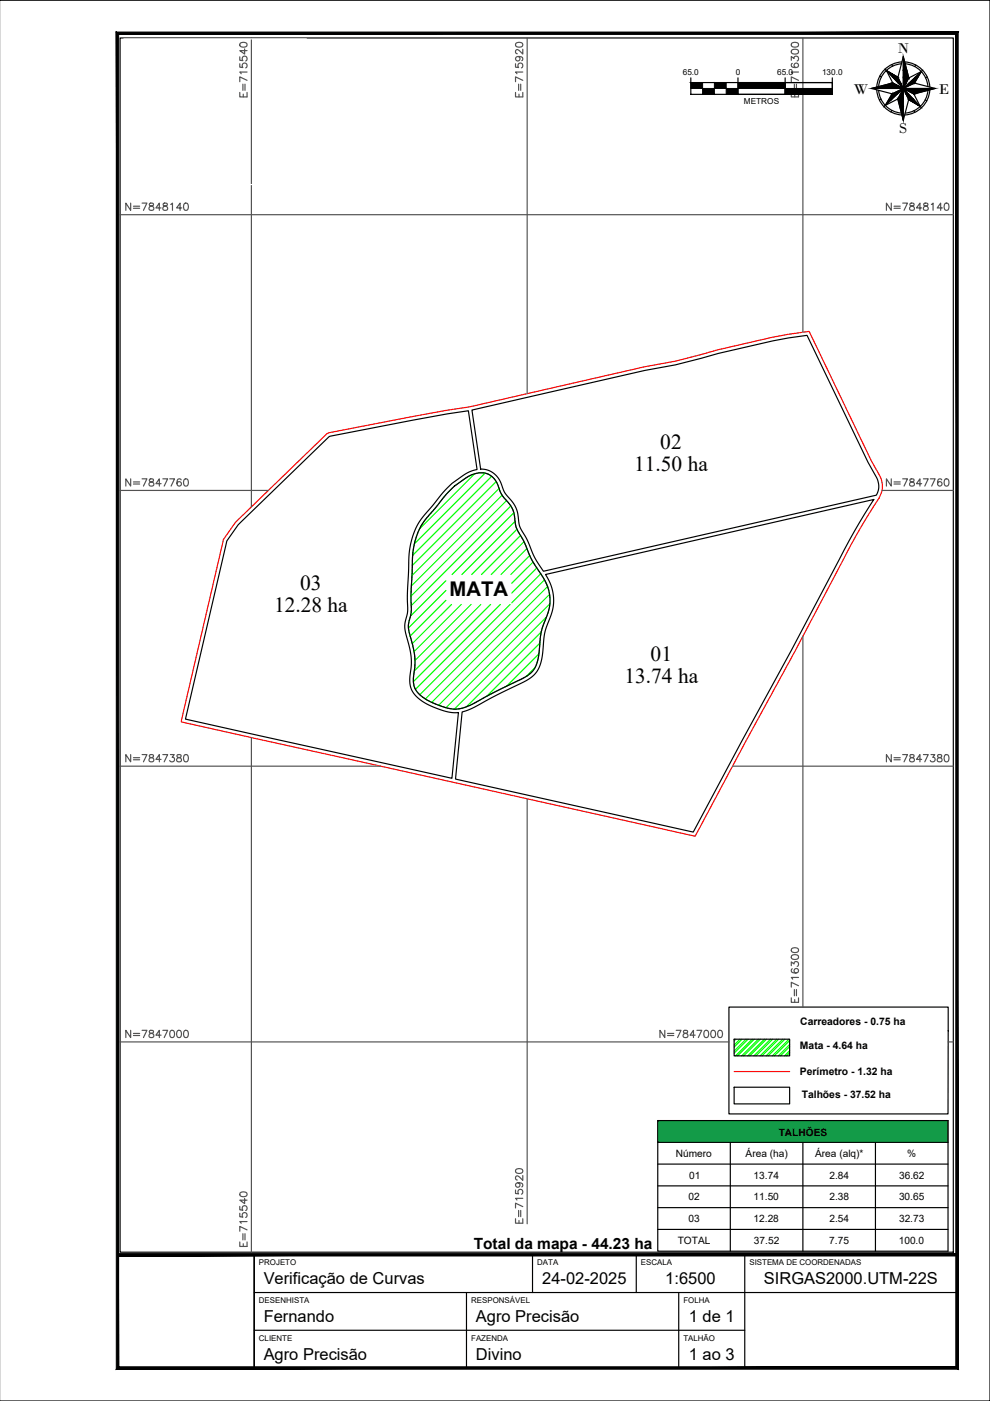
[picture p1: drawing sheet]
<svg xmlns="http://www.w3.org/2000/svg" width="210mm" height="297mm" viewBox="0 0 210 297" stroke-linecap="round" stroke-linejoin="round" font-family="sans-serif">
<!-- layer: App -->
<g fill="none" stroke="#0f0" stroke-width=".25">
<path d="M95.3 104.1l1-1 2.3-1.7 2.1-1 1.2-.2 .9 .1 .9 .3 1 .8 .7 1 1 2.5 1.7 2.1 .6 1 .3 1 .5 3 1.6 2.9 1.6 3.7 3.1 5 .6 1.9 .2 1.6-.2 2.3-1.7 4.7-.7 5.9-.4 1.3-.6 .9-.8 .8-1 .7-6.7 3.2-4.5 2.5-1.8 .7-1.5 .2-2.3-.3-3.2-1.2-1.9-1.2-1.2-1.4-.3-.7-.2-1.1 .4-3.5-.1-1.9-1.3-6.1 .6-3.4-.1-3.5 .4-8.7 .7-3.2 .7-1.9 .9-1.5zM100.6 100.5l-11.6 11.6M102.8 100.3l-14.9 15M104.2 101l-16.7 16.7M105.2 102.1l-17.8 17.8M105.8 103.6l-18.4 18.4M106.5 105l-19.3 19.2M107.4 106.1l-20.3 20.3M108.3 107.3l-21.1 21.1M108.9 108.7l-13 13.1M109.2 110.5l-11.3 11.3M109.6 112.2l-9.6 9.6"/>
<path d="M110.4 113.5l-8.3 8.3M111.1 114.8l-7 7M111.7 116.3l-5.5 5.5M112.3 117.8l-4 4M113 119.2l-4.5 4.5M94.5 123.1l-7.5 7.5M94.5 125.2l-7.9 7.9M94.5 127.3l-7.5 7.5M95.7 128.2l-8.3 8.3M97.8 128.2l-10 10M99.9 128.2l-11.9 11.8M102 128.2l-14.2 14.1"/>
<path d="M104 128.2l-16.4 16.3M106.1 128.2l-18 18M108.2 128.2l-19.2 19.1M113.8 120.4l-5.3 5.3M114.3 138.6l-6.9 6.9M114.5 136.4l-11.3 11.2M114.7 121.7l-6.2 6.1M114.8 134l-15.9 15.9M115.4 122.9l-25.2 25.3M115.9 130.8l-19.6 19.5M116.1 124.4l-24.6 24.5M116.5 126l-23.5 23.5"/>
<path d="M116.6 128l-22 22M113.5 141.5l-2 1.9"/>
</g>
<path d="M49.9 110.8l19.4-18.8 .4-.2a643.2 643.2 0 0 1 29.4-5.5l37.5-8.5a99.6 99.6 0 0 0 15.5-3.6 127.1 127.1 0 0 1 19.3-3.9h.2l13.1 27.3 2 3.6 .3 1.2 .1 1-.2 1.1-.6 1.2a132.7 132.7 0 0 0-7.7 13.2l-10.2 19.4-10.4 19.2-10.6 19.8-109-24.2 9-38.7z" fill="none" stroke="#f00" stroke-width=".25"/>
<path d="M100.1 86.9l36.6-8.4 6.5-1.1 9.1-2.5 11.6-2.6 7.2-1.2 12.9 26.9 1.9 3.4 .4 1.3v1.1l-.6 1.2-70.5 16.1-1.9-3-1.4-3.5-1.6-2.8-.6-3.2-.4-1.2-2.3-3-1.1-2.7-.7-.9-1.1-.8-1-.4-1.2-.1zM50.8 110.9l19.2-18.4 17.5-3.4 11.8-2 1.8 12.4-1.1 .4-1.2 .5-3.3 2.4-1.5 1.6-4 4.8-1.8 2.7-.9 2.6-.5 2.4-.4 8.7v3.9l-.6 3.1 .2 1.5 1.1 4.8 .1 2.2-.3 3.3 .2 1.4 .4 .9 1.5 1.6 2.3 1.4 3.5 1.2 2.4 .2-1.4 13.9-56.5-12.5 8.8-37.8zM95.3 104.1l1.1-1.1 2.2-1.6 2.1-1 1.2-.2 .9 .1 .9 .3 1 .8 .7 1 1 2.5 1.7 2.1 .6 1 .3 1 .5 3 1.6 2.9 1.6 3.7 3.1 5 .6 1.9 .2 1.6-.2 2.3-1.7 4.7-.7 5.9-.4 1.3-.6 .9-.8 .8-1 .7-6.7 3.2-4.5 2.5-1.8 .7-1.5 .2-2.3-.3-3.2-1.2-1.9-1.2-1.2-1.4-.3-.7-.2-1.1 .4-3.5-.1-1.9-1.3-6.1 .6-3.4-.1-3.5 .4-8.7 .7-3.2 .7-1.9 .9-1.5zM115.7 121.8l69.6-15.9-3.1 5-3.2 5.7a1484.8 1484.8 0 0 1-21.7 40.5l-10.3 19.3-50.4-11.2 1.4-14.3 2.2-.8 4.9-2.6 6.4-3.2 1.8-1.2 1-1.6 .7-2.3 .5-5.1 1.5-4.3 .4-1.9-.1-1.6-.3-1.6-.5-1.5z" fill="none" stroke="#000" stroke-width=".25"/>
<!-- layer: Legenda -->
<path d="M25.5 8.1h176.6v257.4h-176.6zM154.6 213.5h46.4v22.7h-46.4zM155.7 230.5h11.7v3.5h-11.7zM155.7 220.3h11.7v3.6h-11.7z" fill="none" stroke="#000" stroke-width=".25"/>
<path d="M139.5 237.6h61.5l-61.5 4.6zM139.5 242.2h61.5v-4.6z" fill="#139b48" stroke="#139b48" stroke-width=".21"/>
<path d="M139.5 237.6h61.5v27.7h-61.5zM139.5 242.2h61.5M139.5 246.8h61.5M139.5 251.4h61.5M139.5 256h61.5M154.8 242.2v23.1M170.2 242.2v23.1M185.6 242.2v23.1M139.5 260.7h61.5" fill="none" stroke="#000" stroke-width=".25"/>
<!-- layer: Legenda -->
<path d="M155.7 227.2h11.7" fill="none" stroke="#f00" stroke-width=".25"/>
<g fill="none" stroke="#0f0" stroke-width=".25">
<path d="M156.9 220.3l-1.2 1.3M157.3 220.3l-1.6 1.7M158.2 220.3l-2.5 2.6M158.6 220.3l-2.9 3M159.5 220.3l-3.6 3.6M159.9 220.3l-3.5 3.6M160.8 220.3l-3.6 3.6M161.2 220.3l-3.5 3.6M162.1 220.3l-3.6 3.6M162.5 220.3l-3.5 3.6M163.4 220.3l-3.6 3.6M163.8 220.3l-3.5 3.6"/>
<path d="M164.7 220.3l-3.6 3.6M165.1 220.3l-3.5 3.6M166 220.3l-3.6 3.6M166.4 220.3l-3.5 3.6M167.3 220.3l-3.6 3.6M167.4 221.5l-2.4 2.4M167.4 222.8l-1.1 1.1M167.4 220.6l-3.2 3.3M167.4 221.9l-1.9 2M167.4 223.2l-.6 .7"/>
</g>
<!-- layer: MALHA -->
<g fill="none" stroke="#505050" stroke-width=".25">
<path d="M53.3 8.1v99.4M109.3 19.6v.9h1.5v-.9M109.3 13.5v.7l.7 .1a.54 .54 0 0 1 0-.8 .54 .54 0 0 1 .8 .1 .54 .54 0 0 1-.2 .8M109.4 9.2l.6-.2a.66 .66 0 0 1 .8 .6 .89 .89 0 0 1-1.5 0zM109.8 12a.48 .48 0 0 1 .4 .6 .48 .48 0 0 1-.7 .2 .48 .48 0 0 1 0-.7l.3-.1a.72 .72 0 0 1 1 .6l-.2 .3M110 17.8v1.4M110 20v.5M110.4 17.8v1.4M110.8 17l-1.5-.7v1M110.8 15.3h-1.5l.3 .3M110.8 10.4v1.1l-.7-.8-.5-.2-.2 .2-.1 .4 .4 .3M111.8 8.1v75.4"/>
<path d="M170.2 8.1v62.3M25.5 45.5h176.6M25.5 104h31.4M27.7 101.5v1.6l-1-1.6v1.6M28.3 102.2h1.3M28.3 102.6h1.3M30.1 101.5h1.1l-.8 1.6M31.7 101.6v.4l.5 .2a.44 .44 0 0 1 .4 .4 .44 .44 0 0 1-.4 .5l-.5-.1-.1-.2a.76 .76 0 0 1 .9-.8v-.3a.58 .58 0 0 0-.8-.1zM34.2 102.5h-1.1l.7-1v1.6M34.5 101.5h1l-.7 1.6M36 101.5h1l-.7 1.6M38.4 101.7l-.1-.1a.5 .5 0 0 0-.7 .2 .9 .9 0 0 0 .4 1.3 .48 .48 0 0 0 .5-.5 .48 .48 0 0 0-.5-.5 .48 .48 0 0 0-.5 .4"/>
<path d="M39.1 101.6a.5 .5 0 0 1 .8 .2v.4a.66 .66 0 0 1-.5 .9 .98 .98 0 0 1-.3-1.5zM187 104h15.1M189 101.5v1.6l-1.1-1.6v1.6M189.6 102.2h1.3M189.6 102.6h1.3M191.4 101.5h1l-.7 1.6M193 101.6v.4l.4 .2a.44 .44 0 0 1 .5 .4 .44 .44 0 0 1-.4 .5l-.5-.1-.2-.2a.77 .77 0 0 1 .9-.8l.1-.3a.57 .57 0 0 0-.8-.1zM195.4 102.5h-1.1l.7-1v1.6M195.8 101.5h1l-.7 1.6M197.2 101.5h1.1l-.8 1.6M199.7 101.7l-.1-.1a.5 .5 0 0 0-.7 .2 .9 .9 0 0 0 .3 1.3 .48 .48 0 0 0 .5-.5 .48 .48 0 0 0-.4-.5 .48 .48 0 0 0-.5 .4M200.4 101.6a.5 .5 0 0 1 .7 .2l.1 .4a.66 .66 0 0 1-.6 .9 .99 .99 0 0 1-.2-1.5z"/>
<path d="M170.2 134.9v78.6M53.3 156.4v109.1M25.5 162.4h55.2M111.8 169.4v90.1M155.3 162.4h46.8M25.5 220.9h129.1M201 220.9h1.1M109.3 258.4v.9h1.5v-.9M109.3 252.3v.7l.7 .1a.54 .54 0 0 1-.1-.8 .54 .54 0 0 1 .9 .1 .54 .54 0 0 1-.2 .8M109.4 248l.6-.2a.66 .66 0 0 1 .8 .6 .89 .89 0 0 1-1.5 0zM109.8 250.8a.48 .48 0 0 1 .4 .6 .48 .48 0 0 1-.7 .2 .48 .48 0 0 1 0-.8h.3a.72 .72 0 0 1 1 .6l-.2 .3M110 256.6v1.3"/>
<path d="M110 258.8v.5M110.4 256.6v1.3M110.8 255.8l-1.5-.7v1M110.8 254.1h-1.5l.3 .3M110.8 249.2v1.1l-.7-.8-.5-.2-.2 .2-.1 .4 .4 .3"/>
</g>
<!-- layer: FOLHAS ABNT -->
<path d="M26.3 8.3h38.7v30.8h-38.7zM171 270.7h21.3v21.3h-21.3z" fill="none" stroke="#fff" stroke-width=".25"/>
<g fill="#000" stroke="#000" stroke-width=".21">
<path d="M25.2 7.3h177.5l.5-.5zM24.7 6.8h178.5l-178 .5zM24.7 6.8l.5 283v-282.5zM24.7 6.8l.5 283-.5 .5zM25.2 289.8l-.5 .5 178-.5zM24.7 290.3l178-.5 .5 .5zM202.7 7.3v282.5l.5 .5zM202.7 7.3l.5-.5v283.5z"/>
<path d="M24.9 265.8v.5l178-.5zM24.9 266.3l178-.5v.5z"/>
</g>
<path d="M-.1 0h210v297h-210M53.9 274h149M98.9 274v16M112.9 266v8M134.9 266v8M143.9 274v16M157.9 266v24M53.9 290v-24v24M53.9 282h104" fill="none" stroke="#000" stroke-width=".25"/>
<!-- layer: VPORTS -->
<path d="M24.9 7h178v283h-178z" fill="none" stroke="#000" stroke-width=".21"/>
<g fill="#000" stroke="#000" stroke-width=".21">
<path d="M187.9 14.9l.4 .3zM189.2 17.6h.1zM190.5 17.6h.5l.5 1.2zM191.5 12l.8 2.9h-.8zM191.5 17.6h.6l-.6 1.2zM189.2 19.9l2.3-1.1-1.2 1.1zM191.5 18.8v1.1h-.6zM191.5 18.8l1.1 1.1h-.5zM191.5 18.8h6.8l-4.4 1.1zM194 16.4h.6l-.7 1.2zM194 16.4l1.3-1.2-.7 1.2zM188.4 21.1h.6l-1.3 1.2z"/>
<path d="M190.4 21h1.1v1.6zM192.7 21.1h1l1.2 1.2z"/>
<path d="M146.5 17.5l2.5 1.3v-1.3zM146.5 17.5l2.5 1.3h-2.5z"/>
<path d="M149 18.8l2.5 1.2v-1.2zM149 18.8l2.5 1.2h-2.5z"/>
<path d="M151.5 17.5l2.5 1.3v-1.3zM151.5 17.5l2.5 1.3h-2.5z"/>
<path d="M154 18.8l2.5 1.2v-1.2zM154 18.8l2.5 1.2h-2.5z"/>
<path d="M156.5 17.5l10 1.3v-1.3zM156.5 17.5l10 1.3h-10z"/>
<path d="M166.5 18.8l10 1.2v-1.2zM166.5 18.8l10 1.2h-10z"/>
<path d="M188.1 15.2l2.3 1.2zM188.1 15.2l2.3 1.2h-1.1z"/>
<path d="M189.2 17.6l2.3 1.2zM184.8 18.8l4.4-1.2 2.3 1.2z"/>
<path d="M189.2 19.9l-.2 1.2 1.3-1.2zM189.2 19.9l-.2 1.2h-.6z"/>
<path d="M189.3 16.4l1.7 1.2-.6-1.2zM189.3 16.4l1.7 1.2h-.5z"/>
<path d="M191.5 18.8l2.4 1.1zM193.7 19.9h.2z"/>
<path d="M190.9 19.9l.6 1.1v-1.1zM190.9 19.9l.6 1.1h-1.1z"/>
<path d="M191.5 14.9l1.2 1.6-.4-1.6zM191.5 14.9l1.2 1.6h-1.2z"/>
<path d="M192.1 19.9l1.6 1.2-1.1-1.2zM192.1 19.9l1.6 1.2h-1z"/>
<path d="M191.5 16.5l.6 1.1 .6-1.1zM191.5 16.5l.6 1.1h-.6z"/>
<path d="M192.7 17.6h1.2l.1-1.2zM191.5 18.8l1.2-1.2h1.2z"/>
<path d="M190.4 21l.4 1.6h.7zM190.8 22.6h.7v2.9z"/>
<path d="M192.7 21.1l2.2 1.2zM194.7 22.3l.4 .3z"/>
</g>
<g fill="none" stroke="#000" stroke-width=".25">
<path d="M146.5 17.5h30v2.5h-30zM146.5 16.5v1M156.5 17.5h10v2.5h-10zM156.5 16.5v1M166.5 17.5h10v2.5h-10zM176.5 16.5v1M184.8 18.8h13.5M185.9 19a5.6 5.6 0 0 0 5.3 5.4M186.3 19.1a5.2 5.2 0 0 0 4.8 4.9M186.5 16.1l.4 .2M187.7 14.7l3.8 4.1-4.1 3.8M189.1 13.7l.1 .3"/>
<path d="M189.2 19.9l-1.5 2.4 2.7-1.3M189.3 17.6l-4.5 1.2 4.4 1.1M190.4 16.4l1.1-4.4 1.2 4.5M190.4 16.4l-2.5-1.5 1.4 2.7M190.4 16.4l1.1 2.4-2.2-1.2M191.1 13.5a5.2 5.2 0 0 0-4.8 4.9M191.2 13.1a5.6 5.6 0 0 0-5.3 5.4M191.5 12v13.5M191.5 18.8l3.9 4.1M191.5 18.8l-2.3 1.1M191.5 18.8l-1.1 2.2M191.8 13.1a5.6 5.6 0 0 1 5.3 5.4"/>
<path d="M191.9 13.5a5.2 5.2 0 0 1 4.8 4.9M192.7 16.5l2.6-1.3-1.4 2.4M192.7 16.5l-1.2 2.3M193.8 19.9l1.3 2.7-2.4-1.5M193.8 19.9l-2.3-1.1 1.2 2.3M193.9 17.6l4.4 1.2-4.5 1.1M193.9 17.6l-2.4 1.2M194.1 13.8l-.1 .3M195.6 14.9l-4.1 3.9M196.6 16.3l-.4 .2M196.7 19.1a5.2 5.2 0 0 1-4.8 4.9M197.1 19a5.6 5.6 0 0 1-5.3 5.4"/>
<path d="M186.8 21l-.4 .2M189.1 23.4l-.2 .3M190.4 21l1.1 4.5 1.2-4.4M193.8 23.5l.2 .3M196.2 21.2l.3 .2"/>
</g>
<g font-size="4.5">
<text x="140" y="95.2">02</text>
<text x="134.4" y="99.8">11.50 ha</text>
<text x="63.6" y="125.1">03</text>
<text x="58.1" y="129.7">12.28 ha</text>
<text x="138" y="140.2">01</text>
<text x="132.4" y="144.8">13.74 ha</text>
</g>
<g font-size="4.4" fill="#505050">
<text x="53.6" y="21.9" transform="rotate(-90 53.6 21.9)">E=715540</text>
<text x="25.8" y="45.9">N=7848140</text>
<text x="187" y="45.9">N=7848140</text>
<text x="25.8" y="162.6">N=7847380</text>
<text x="187" y="162.6">N=7847380</text>
<text x="170.4" y="213.8" transform="rotate(-90 170.4 213.8)">E=716300</text>
<text x="25.8" y="221.2">N=7847000</text>
<text x="139" y="221.2">N=7847000</text>
<text x="53.6" y="265.6" transform="rotate(-90 53.6 265.6)">E=715540</text>
</g>
<text font-size="4.4" x="170.4" y="21.9" transform="rotate(-90 170.4 21.9)">E=716300</text>
<text font-size="4.3" x="95.3" y="126.5">MATA</text>
<g font-size="3.5">
<text x="55.9" y="272.3">Verificação de Curvas</text>
<text x="115" y="272.3">24-02-2025</text>
<text x="141.1" y="272.3">1:6500</text>
<text x="162" y="272.3">SIRGAS2000.UTM-22S</text>
<text x="55.9" y="280.3">Fernando</text>
<text x="100.9" y="280.3">Agro Precisão</text>
<text x="146" y="280.3">1 de 1</text>
<text x="55.9" y="288.3">Agro Precisão</text>
<text x="100.9" y="288.3">Divino</text>
<text x="146" y="288.3">1 ao 3</text>
</g>
<text font-size="3.3" x="100.4" y="264.9">Total da mapa - 44.23 ha</text>
<g font-size="3.1">
<text x="190.3" y="11.3">N</text>
<text x="181" y="20">W</text>
<text x="199" y="20">E</text>
<text x="190.7" y="28.2">S</text>
</g>
<g font-size="2.2">
<text x="169.7" y="217.3">Carreadores - 0.75 ha</text>
<text x="169.6" y="227.9">Perímetro - 1.32 ha</text>
<text x="169.6" y="222.5">Mata - 4.64 ha</text>
<text x="170" y="232.9">Talhões - 37.52 ha</text>
</g>
<g font-size="2.1">
<text x="143.3" y="245.3">Número</text>
<text x="158.1" y="245.2">Área (ha)</text>
<text x="165.1" y="240.8">TALHÕES</text>
<text x="172.8" y="245.2">Área (alq)*</text>
<text x="192.4" y="245.3">%</text>
<text x="146.1" y="249.9">01</text>
<text x="159.8" y="249.9">13.74</text>
<text x="175.9" y="249.9">2.84</text>
<text x="190.6" y="249.9">36.62</text>
<text x="146" y="254.5">02</text>
<text x="159.8" y="254.5">11.50</text>
<text x="175.8" y="254.5">2.38</text>
<text x="190.6" y="254.5">30.65</text>
<text x="143.7" y="263.7">TOTAL</text>
<text x="146" y="259.1">03</text>
<text x="159.8" y="259.1">12.28</text>
<text x="159.9" y="263.7">37.52</text>
<text x="175.8" y="263.7">7.75</text>
<text x="175.9" y="259.1">2.54</text>
<text x="190.6" y="263.7">100.0</text>
<text x="190.6" y="259.1">32.73</text>
</g>
<g font-size="1.7">
<text x="144.8" y="15.9">65.0</text>
<text x="156" y="15.9">0</text>
<text x="164.8" y="15.9">65.0</text>
<text x="174.3" y="15.9">130.0</text>
<text x="157.7" y="22.1">METROS</text>
<text x="54.9" y="268.2">PROJETO</text>
<text x="113.9" y="268.2">DATA</text>
<text x="135.9" y="268.2">ESCALA</text>
<text x="158.9" y="268.2">SISTEMA DE COORDENADAS</text>
<text x="54.9" y="276.2">DESENHISTA</text>
<text x="99.9" y="276.2">RESPONSÁVEL</text>
<text x="144.9" y="276.2">FOLHA</text>
<text x="54.9" y="284.2">CLIENTE</text>
<text x="99.9" y="284.2">FAZENDA</text>
<text x="144.9" y="284.2">TALHÃO</text>
</g>
</svg>
